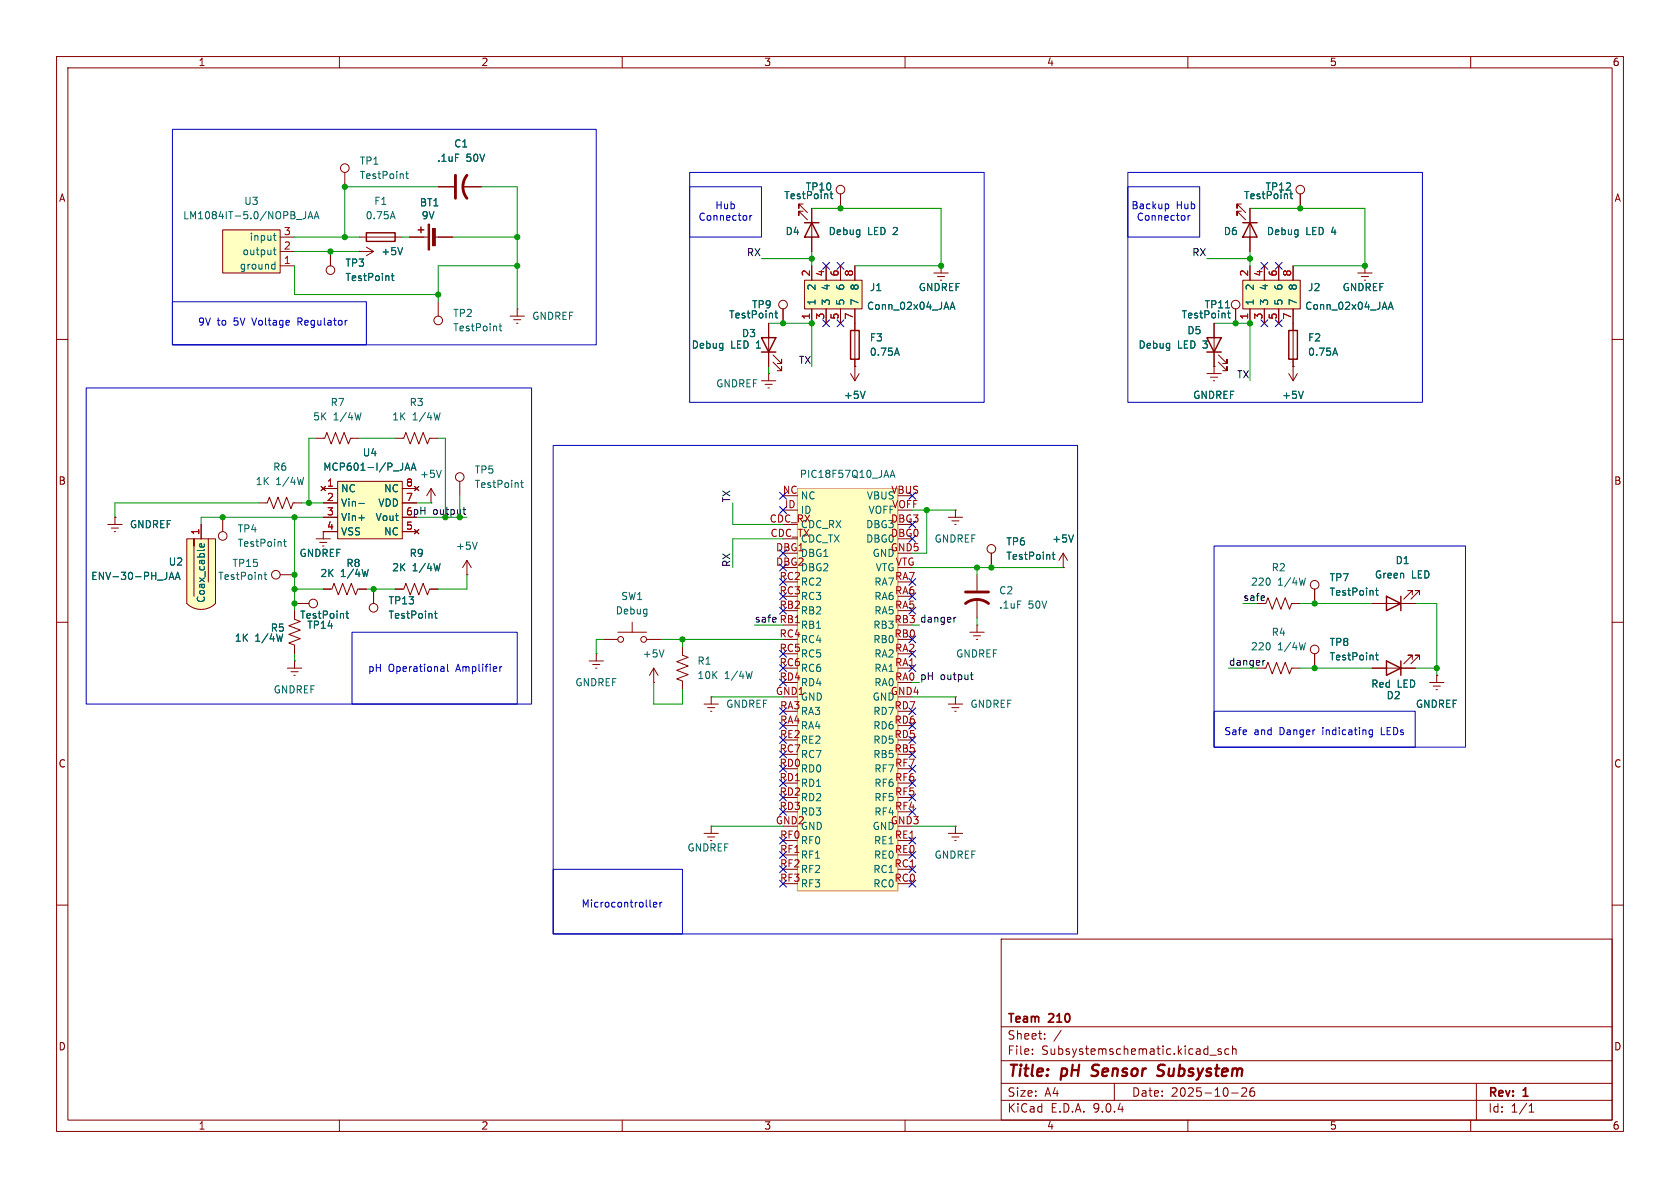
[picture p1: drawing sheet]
<svg xmlns="http://www.w3.org/2000/svg" width="297mm" height="210mm" viewBox="0 0 297 210" stroke-linecap="round" stroke-linejoin="round" font-family="sans-serif">
<g fill="none" stroke="#840000" stroke-width=".18">
<path d="M10 10h277v190h-277zM12 12h273v186h-273zM60 10v2M110 10v2M160 10v2M210 10v2M260 10v2M151.1 57.2v7.6M214.6 57.2v7.6M228.6 57.2v10.1M10 60h2M215.4 64l1.5 1.5v-.7v.7h-.7"/>
<path d="M215.4 62.7l1.5 1.6v-.8v.8h-.7M227.8 66l.8 1.3M228.6 64.8h.1M229.4 66l-.8 1.3M285 60h2M10 110h2M106.7 113h2.5M109.2 111.8h5.1M111.8 110v1.8M114.3 113h2.5M115.6 118.1l-.8 1.3M115.6 118.1l.7 1.3"/>
<path d="M115.6 118.1v2.6M222.2 118.1h1.6l.4-1 .7 2 .8-2 .7 2 .8-2 .8 2 .3-1h1.6M232.4 104.1v2.6M254 119.4h.1M254 119.4v1.3M285 110h2M115.6 120.7h.1M252.7 120.7h2.6M253.4 121.3h1.2M253.9 121.9h.2M10 160h2M177 166h108v32h-108z"/>
<path d="M285 160h2M60 198v2M110 198v2M160 198v2M177 194.5h108M177 191.5h108M177 187.5h108M177 181.5h108M182.5 186.3v.1M182.5 185.5v.1M184.7 183.6v.1M184.7 182.8v.1"/>
<path d="M187.6 182.1l-1.3 2M197 191.5v3M210 198v2M213.9 186.5h1.1M215.9 185.5l-.4-.1-.2 .2 .1 .2 .5 .2v.3h-.6M217.2 185.5l-.4-.1-.3 .3v.4l.2 .2h.5M217.7 193.2h1.2M217.9 185.5l.2-.1 .4 .1v.9M217.9 184.9v1.5M220.3 192.4v.5l-.8 .9h.9M221.2 192.4a1.17 1.17 0 0 0-.1 1.3h.6l.1-.5-.3-.3h-.4l-.1 .3M260 198v2"/>
<path d="M261 191.5v6.5M270.3 196.6h.9M270.3 195.5l.4-.4v1.5"/>
<circle cx="109.7" cy="113" r=".51"/>
<circle cx="113.8" cy="113" r=".51"/>
<circle cx="232.4" cy="103.4" r=".76"/>
</g>
<path d="M192.9 190.1l.3 .1M193.2 188.4l-.1 .2 .1 .4M205.6 190a.85 .85 0 0 1-1 .1M205.6 188.2l-.6 .1a.46 .46 0 0 0-.3 .5 .46 .46 0 0 0 .4 .4l.5 .2" fill="none" stroke="#840000" stroke-width=".4"/>
<path d="M158.6 61.5l.4 1.3M230.4 69.2l-.4 1.2M236 61.5l.5 1.3M117.4 114.9l-.4 1.2M230.8 113.6l-.3 1.3M243.2 104.4h.4M243.3 104v1l.3 .2" fill="none" stroke="#006464" stroke-width=".18"/>
<path d="M150.4 58.4h1.5v5.1h-1.5zM213.4 59.7h2.5l-1.3 2.5zM227.8 58.4h1.6v5.1h-1.6zM213.4 62.2h2.5" fill="none" stroke="#840000" stroke-width=".25"/>
<path d="M141 86.4h17.7v71.1h-17.7z" fill="#ffffc2"/>
<path d="M141 86.4h17.7v71.1h-17.7z" fill="none" stroke="#ffa036" stroke-width=".18"/>
<path d="M150.4 66l.7 1.3M151.1 64.8h.1M151.1 64.8v2.5M151.9 66l-.8 1.3M138.4 90.2h2.6M167.6 147.3h2.6M168.3 148h1.2M168.8 148.6h.2M168.9 146.1h.1M168.9 146.1v1.2" fill="none" stroke="#840000" stroke-width=".18"/>
<path d="M152.9 69.2l-.4 1.2M157.4 84.4l.4-1.3 .4 1.3M157.5 84h.6" fill="none" stroke="#006464" stroke-width=".18"/>
<path d="M142.2 49.5h10.2v5.1h-10.2z" fill="#ffffc2"/>
<g fill="none" stroke="#840000" stroke-width=".18">
<path d="M61 30.5v2.5M142 36.1h-.8v.7v-.7l1.5 1.5M142 37.3h-.8v.8v-.8l1.5 1.6M143.5 36.8v7.7M148.6 34.3v2.5M63.5 44.5h.1M63.5 44.5h2.5M64.8 43.7l1.2 .8M66 44.5l-1.2 .7M142.2 49.5h10.2v5.1h-10.2zM143.5 47v2.5M143.5 54.6v2.6"/>
<path d="M146 47v2.5M146 54.6v2.6M148.6 47v2.5M148.6 54.6v2.6M151.1 47v2.5M151.1 54.6v2.6M165.1 48.3h2.5M165.7 48.9h1.3M166.2 49.5h.3M166.4 47h.1M166.4 47v1.3M218.4 54.6v2.6"/>
<path d="M82.5 99.1l-.7 1.2M82.5 99.1l.8 1.2M82.5 99.1v2.5M82.5 101.6h.1M120.6 114.3v1.5l1.1 .4-2.1 .8 2.1 .7-2.1 .8 2.1 .8-2.1 .7 1 .4v1.5M171.4 111.8h2.6M172.1 112.4h1.3M172.6 113h.2M172.7 110.5h.1M172.7 101.6v2.8M172.7 105.9v3.3M172.7 110.5v1.3"/>
<path d="M124.5 124.5h2.5M125.1 125.1h1.3M125.6 125.7h.3M125.7 123.2h.1M125.7 123.2v1.3M124.5 147.3h2.5M125.1 148h1.3M125.6 148.6h.3M125.7 146.1h.1M125.7 146.1v1.2"/>
<circle cx="61" cy="29.7" r=".76"/>
<circle cx="148.6" cy="33.5" r=".76"/>
<circle cx="218.4" cy="53.8" r=".76"/>
</g>
<path d="M71.7 30.7h.5M71.9 30.3v1.1l.3 .2M146.8 34.3h.4M146.9 33.9v1l.3 .2M71.2 43.8l-.5 1.2M168 54.7l.4-1.3 .4 1.3M168.1 54.3h.6M216.7 54.4h.7M217 55.4h.5M217.2 54.9v1.1l.3 .2M84.4 95.8l-.5 1.3M133 118.7l-.3 1.3" fill="none" stroke="#006464" stroke-width=".18"/>
<path d="M142.2 39.4h2.6M143.5 39.4l1.3 2.5h-2.6z" fill="none" stroke="#840000" stroke-width=".25"/>
<path d="M170.7 106.7a3.3 3.3 0 0 1 4.1 0M170.7 104.6h4.1" fill="none" stroke="#840000" stroke-width=".51"/>
<path d="M39.4 40.6h10.1v7.7h-10.1z" fill="#ffffc2"/>
<g fill="none" stroke="#840000" stroke-width=".18">
<path d="M77.5 33h2.8M81.8 33h3.3M39.4 40.6h10.1v7.7h-10.1zM49.5 41.9h2.6M49.5 44.5h2.6M49.5 47h2.6M58.4 44.5v2.5M63.5 41.9h7.6M72.4 41.9h3.3M76.7 41.9h3.3M77.5 53.3v2.6M90.2 55.9h2.5"/>
<path d="M90.8 56.5h1.3M91.3 57.2h.3M91.4 54.6h.1M91.4 54.6v1.3M135.9 57.2v7.6M138.4 54.6v2.6M55.9 77.5h1.5l.4-1 .7 2 .8-2 .8 2 .7-2 .8 2 .4-1h1.5M69.8 77.5h1.6l.4-1 .7 2 .8-2 .7 2 .8-2 .8 2 .3-1h1.6M134.6 67.3h2.6M135.3 67.9h1.2M135.8 68.6h.2M135.9 66h.1"/>
<path d="M135.9 66v1.3M136.7 64l1.5 1.5v-.7v.7h-.8M136.7 62.7l1.5 1.6v-.8v.8h-.8M76.2 88.9h.1M76.2 86.4l-.8 1.2M76.2 86.4l.8 1.2M76.2 86.4v2.5M104.1 116.8h2.6M104.8 117.5h1.2M105.3 118.1h.2M105.4 115.6h.1M105.4 115.6v1.2"/>
<circle cx="58.4" cy="47.8" r=".76"/>
<circle cx="77.5" cy="56.6" r=".76"/>
<circle cx="138.4" cy="53.8" r=".76"/>
</g>
<g fill="none" stroke="#006464" stroke-width=".18">
<path d="M54 37.4v.9a.41 .41 0 0 1-.4 .4M54.5 38.7l.4-1.3 .4 1.3M54.6 38.3h.6M55.5 38.7l.5-1.3 .4 1.3M55.7 38.3h.6M69.4 37.4l.4 1.3M48.3 46.7l.3 .1M48.3 41.6h.5M48.3 44.2h.5M48.5 41.2v1.1l.3 .2M48.5 43.8v1l.3 .2M48.6 46.3v1.3"/>
<path d="M48.6 47.5l-.3 .1M69.2 48.8h.5M69.4 48.3v1.1l.3 .2M88.2 57.6h.5M88.4 57.2v1.1l.3 .2M137 55.4h.5M137.2 54.9v1.1l.3 .2M63.8 73l-.3 1.2M77.8 73l-.3 1.2M78 83.1l-.4 1.3"/>
</g>
<path d="M64.8 41.1h5v1.6h-5zM73.9 40.6h1M74.4 40.1v1M134.6 59.7h2.6l-1.3 2.5zM134.6 62.2h2.6" fill="none" stroke="#840000" stroke-width=".25"/>
<g fill="#840000" stroke="#840000" stroke-width=".18">
<path d="M75.7 39.6h.2v4.6h-.2z"/>
<path d="M76.5 40.4h.5v3h-.5z"/>
</g>
<path d="M80.5 31v4.1M82.5 31a3.3 3.3 0 0 0 0 4.1" fill="none" stroke="#840000" stroke-width=".51"/>
<path d="M33 95.3h5.1v11.4h-5.1z" fill="#ffffc2"/>
<path d="M35.6 104.1l2.5 2.6a3.6 3.6 0 0 1-5.1 0z" fill="#ffffc2" stroke="#ffffc2" stroke-width=".18"/>
<path d="M36.8 95.3v7.6" fill="none" stroke="#ffffc2" stroke-width=".18"/>
<g fill="none" stroke="#840000" stroke-width=".18">
<path d="M213.4 66h2.5M214 66.7h1.3M214.5 67.3h.3M214.6 64.8h.1M214.6 64.8v1.2M19 92.7h2.6M19.7 93.3h1.3M20.2 94h.2M20.3 91.4h.1M20.3 91.4v1.3M33 95.3h5.1v11.4a3.6 3.6 0 0 1-5.1 0zM34.3 96.5v-1.2v10.1"/>
<path d="M35.6 92.7v2.6M36.8 95.3v7.6M39.4 91.4v2.6M45.7 88.9h1.5l.4-1 .8 2 .7-2 .8 2 .8-2 .7 2 .4-1h1.5M55.9 95.3h2.5M56.5 95.9h1.3M57 96.5h.3M57.1 94v1.3M81.3 85.1v2.5M167.6 91.4h2.6M168.3 92.1h1.2M168.8 92.7h.2"/>
<path d="M168.9 90.2h.1M168.9 90.2v1.2M175.3 97.8v2.5M188 97.8l-.8 1.3M188 97.8l.7 1.3M188 97.8v2.5M49.5 101.6h2.6M50.8 118.1h2.5M51.4 118.7h1.3M51.9 119.4h.3M52.1 108v1.5l1 .4-2 .7 2 .8-2 .7 2 .8-2 .8 1 .3v1.6M52.1 116.8h.1"/>
<path d="M52.1 116.8v1.3M52.1 106.7h2.5M57.1 104.1h1.6l.4-1 .7 2.1 .8-2.1 .7 2.1 .8-2.1 .8 2.1 .3-1.1h1.6M66 104.1v2.6M69.8 104.1h1.6l.4-1 .7 2.1 .8-2.1 .7 2.1 .8-2.1 .8 2.1 .3-1.1h1.6M188 100.3h.1M223.5 106.7h.3l.4-1 .7 2 .8-2 .7 2 .8-2 .8 2 .3-1h1.6M232.4 115.6v2.5M242.6 118.1h7.6M242.6 106.7h7.6M249.7 116.6v-.8h-.8h.8l-1.5 1.5M249.7 105.2v-.8h-.8h.8l-1.5 1.5"/>
<path d="M251 116.6v-.8h-.8h.8l-1.6 1.5M251 105.2v-.8h-.8h.8l-1.6 1.5M167.6 124.5h2.6M168.3 125.1h1.2M168.8 125.7h.2M168.9 123.2h.1M168.9 123.2v1.3"/>
<circle cx="39.4" cy="94.7" r=".76"/>
<circle cx="81.3" cy="84.3" r=".76"/>
<circle cx="175.3" cy="97" r=".76"/>
<circle cx="48.8" cy="101.6" r=".76"/>
<circle cx="55.4" cy="106.7" r=".76"/>
<circle cx="66" cy="107.4" r=".76"/>
<circle cx="232.4" cy="114.8" r=".76"/>
</g>
<g fill="none" stroke="#006464" stroke-width=".18">
<path d="M36.1 96.2v.3l-.1 .2-.6-.1v-.4l.2-.1 .1 .6M50.1 95.7h.5M50.3 95.3v1.1l.3 .2M53.7 84.4l-.3 1.3M77.8 99.6l-.3 1.3M92 85.3h.5M92.2 84.9v1.1l.3 .2M186 98h.5M186.2 97.6v1.1l.3 .2M189.8 94.6l-.4 1.2M29.9 102.4l.4-1.2 .4 1.2M30 102.1h.6"/>
<path d="M31 102.4l.4-1.2 .4 1.2M31.1 102.1h.6M46.7 101.6h.5M46.9 101.2v1.1l.3 .1M50 112.1l-.3 1.3M61.2 108.4h.4M61.3 108v1.1l.3 .2M65.1 100.7l-.3 1.2M76.8 108.4h.5M77 108v1.1l.3 .2M230.8 102.2l-.3 1.2M243.2 115.8h.4"/>
<path d="M243.3 115.4v1.1l.3 .2"/>
</g>
<path d="M245.1 116.8l2.5 1.3-2.5 1.3zM245.1 105.4l2.5 1.3-2.5 1.3zM247.6 105.4v2.6M247.6 116.8v2.6" fill="none" stroke="#840000" stroke-width=".25"/>
<path d="M59.7 85.1h11.4v10.2h-11.4z" fill="#ffffc2"/>
<g fill="none" stroke="#840000" stroke-width=".18">
<path d="M219.5 36.1h-.8v.7v-.7l1.5 1.5M219.5 37.3h-.8v.8v-.8l1.5 1.6M221 36.8v7.7M229.9 34.3v2.5M56.8 86l.7 .7M57.1 86.4h2.6M57.1 88.9h2.6M57.1 91.4h2.6M57.1 94h2.6M57.5 86l-.7 .7M59.7 85.1h11.4v10.2h-11.4zM71.1 86.4h2.6"/>
<path d="M71.1 88.9h2.6M71.1 91.4h2.6M71.1 94h2.6M73.3 86l.7 .7M73.3 93.6l.7 .8M74 86l-.7 .7M74 93.6l-.7 .8"/>
<circle cx="229.9" cy="33.5" r=".76"/>
</g>
<path d="M228 34.3h.5M228.2 33.9v1l.3 .2M63.4 89h1M63.4 91.5h1M71.6 83.1l.4-1.2 .5 1.2M71.7 82.8h.6M72.7 83.1l.4-1.2 .4 1.2M72.8 82.8h.6" fill="none" stroke="#006464" stroke-width=".18"/>
<path d="M219.7 39.4h2.5M221 39.4l1.2 2.5h-2.5z" fill="none" stroke="#840000" stroke-width=".25"/>
<path d="M219.7 49.5h10.2v5.1h-10.2z" fill="#ffffc2"/>
<g fill="none" stroke="#840000" stroke-width=".18">
<path d="M77.5 33h2.8M81.8 33h3.3M143.5 36.8v2.6M148.6 34.3v2.5M221 36.8v2.6M229.9 34.3v2.5M58.4 44.5v2.5M63.5 44.5h.1M72.4 41.9h2.5M77.5 41.9h2.5M135.9 57.2v2.5M138.4 54.6v2.6"/>
<path d="M143.5 41.9v2.6M143.5 47v2.5M143.5 54.6v2.6M146 47v2.5M146 54.6v2.6M148.6 47v2.5M148.6 54.6v2.6M151.1 47v2.5M151.1 54.6v3.8M166.4 47h.1M214.6 57.2v2.5M218.4 54.6v2.6"/>
<path d="M219.7 49.5h10.2v5.1h-10.2zM221 41.9v2.6M221 47v2.5M221 54.6v2.6M223.5 47v2.5M223.5 54.6v2.6M226.1 47v2.5M226.1 54.6v2.6M228.6 47v2.5M228.6 54.6v3.8M240 48.3h2.6M240.7 48.9h1.2"/>
<path d="M241.2 49.5h.2M241.3 47h.1M241.3 47v1.3M135.9 62.2v2.6M151.1 64.8h.1M151.1 63.5v1.3M214.6 64.8h.1M214.6 62.2v2.6M228.6 64.8h.1M228.6 63.5v1.3M20.3 91.4h.1M35.6 92.7v2.6"/>
<path d="M56.8 86l.7 .7M57.1 86.4h2.6M57.1 88.9h2.6M57.1 91.4h2.6M57.1 94h2.6M57.5 86l-.7 .7M71.1 86.4h2.6M71.1 88.9h2.6M71.1 91.4h2.6M71.1 94h2.6M73.3 86l.7 .7M73.3 93.6l.7 .8"/>
<path d="M74 86l-.7 .7M74 93.6l-.7 .8M175.3 97.8v2.5M52.1 106.7h2.5M52.1 108v1.2M52.1 114.3v1.3M57.1 104.1h1.3M63.5 104.1h1.3M66 104.1v2.6M69.8 104.1h1.3M76.2 104.1h1.3M188 100.3h.1"/>
<path d="M232.4 104.1v2.6M232.4 115.6v2.5M242.6 106.7h2.5M242.6 118.1h2.5M247.6 106.7h2.6M247.6 118.1h2.6M254 119.4h.1"/>
</g>
<g fill="none" stroke="#006464" stroke-width=".18">
<path d="M146.8 34.3h.4M146.9 33.9v1l.3 .2M228 34.3h.5M228.2 33.9v1l.3 .2M69.2 48.8h.5M69.4 48.3v1.1l.3 .2M71.2 43.8l-.5 1.2M137 55.4h.5M137.2 54.9v1.1l.3 .2M168 54.7l.4-1.3 .4 1.3M168.1 54.3h.6M216.7 54.4h.7"/>
<path d="M217 55.4h.5M217.2 54.9v1.1l.3 .2M245.4 54.7l.5-1.3 .4 1.3M245.6 54.3h.6M152.9 69.2l-.4 1.2M158.6 61.5l.4 1.3M230.4 69.2l-.4 1.2M236 61.5l.5 1.3M36.1 96.2v.3l-.1 .2-.6-.1v-.4l.2-.1 .1 .6M63.4 89h1M63.4 91.5h1M71.6 83.1l.4-1.2 .5 1.2"/>
<path d="M71.7 82.8h.6M72.7 83.1l.4-1.2 .4 1.2M72.8 82.8h.6M77.8 99.6l-.3 1.3M186 98h.5M186.2 97.6v1.1l.3 .2M189.8 94.6l-.4 1.2M29.9 102.4l.4-1.2 .4 1.2M30 102.1h.6M31 102.4l.4-1.2 .4 1.2M31.1 102.1h.6M50 112.1l-.3 1.3"/>
<path d="M61.2 108.4h.4M61.3 108v1.1l.3 .2M65.1 100.7l-.3 1.2M76.8 108.4h.5M77 108v1.1l.3 .2M243.2 115.8h.4M243.2 104.4h.4M243.3 104v1l.3 .2M243.3 115.4v1.1l.3 .2"/>
</g>
<path d="M81.8 90.1h.5M82 89.7v1l.3 .2M169 109.1l-.4 .3M171.5 119.3h.5M171.7 118.9v1.1l.3 .1M223.6 116.8l-.3 .2" fill="none" stroke="#0f0f0f" stroke-width=".18"/>
<g fill="none" stroke="#009600" stroke-width=".18">
<path d="M77.5 33h-16.5v8.9M85.1 33h6.3v21.6M143.5 36.8h22.9v10.2h-15.3M221 36.8h20.3v10.2h-12.7M52.1 41.9h11.4M52.1 47v5.1h25.4M52.1 44.5h11.4M71.1 41.9h1.3M80 41.9h11.4M91.4 47h-13.9v6.3M134.6 45.7h8.9M135.9 57.2h7.6v7.6"/>
<path d="M143.5 44.5v2.5M213.4 45.7h7.6M214.6 57.2h6.4v10.1M221 44.5v2.5M55.9 77.5h-1.3v11.4M63.5 77.5h6.3M77.5 77.5h1.2v13.9h-5M135.9 64.8v1.2M45.7 88.9h-25.4v2.5M52.1 91.4v16.6M53.3 88.9h3.8M57.1 91.4h-21.5v1.3"/>
<path d="M73.7 88.9h2.5M81.3 87.6v3.8h1.2M129.5 88.9v3.8h8.9M138.4 95.3h-8.9v5M161.3 90.2h7.6M163.8 90.2v7.6h-2.5M52.1 115.6v1.2M52.1 104.1h5M64.8 104.1h5M82.5 101.6v2.5h-5M106.7 113h-1.3v2.6M116.8 113h21.6"/>
<path d="M120.6 113v1.3M133.3 110.5h5.1M161.3 100.3h26.7M172.7 100.3v1.3M172.7 109.2v1.3M217.2 118.1h5M229.9 106.7h12.7M229.9 118.1h12.7M250.2 106.7h3.8v12.7M250.2 118.1h3.8M115.6 120.7v3.8h5v-2.6M125.7 123.2h12.7"/>
<path d="M161.3 123.2h7.6M125.7 146.1h12.7M161.3 146.1h7.6"/>
</g>
<g fill="none" stroke="#000084" stroke-width=".18">
<path d="M145.4 46.4l1.3 1.2M145.4 56.5l1.3 1.3M146.7 46.4l-1.3 1.2M146.7 56.5l-1.3 1.3M148 46.4l1.2 1.2M148 56.5l1.2 1.3M149.2 46.4l-1.2 1.2M149.2 56.5l-1.2 1.3M222.9 46.4l1.2 1.2M222.9 56.5l1.2 1.3M224.1 46.4l-1.2 1.2M224.1 56.5l-1.2 1.3"/>
<path d="M225.5 46.4l1.2 1.2M225.5 56.5l1.2 1.3M226.7 46.4l-1.2 1.2M226.7 56.5l-1.2 1.3M137.8 87l1.2 1.2M137.8 97.2l1.2 1.2M137.8 89.6l1.2 1.2M137.8 99.7l1.2 1.2M139 87l-1.2 1.2M139 97.2l-1.2 1.2M139 89.6l-1.2 1.2M139 99.7l-1.2 1.2"/>
<path d="M160.7 94.6l1.2 1.3M160.7 87l1.2 1.2M160.7 92.1l1.2 1.2M161.9 94.6l-1.2 1.3M161.9 92.1l-1.2 1.2M161.9 87l-1.2 1.2M137.8 104.8l1.2 1.2M137.8 102.3l1.2 1.2M137.8 117.5l1.2 1.2M137.8 115l1.2 1.2M137.8 107.3l1.2 1.3M139 104.8l-1.2 1.2"/>
<path d="M139 102.3l-1.2 1.2M139 117.5l-1.2 1.2M139 115l-1.2 1.2M139 107.3l-1.2 1.3M160.7 104.8l1.2 1.2M160.7 107.3l1.2 1.3M160.7 117.5l1.2 1.2M160.7 115l1.2 1.2M160.7 112.4l1.2 1.2M160.7 102.3l1.2 1.2M161.9 102.3l-1.2 1.2M161.9 112.4l-1.2 1.2"/>
<path d="M161.9 104.8l-1.2 1.2M161.9 107.3l-1.2 1.3M161.9 117.5l-1.2 1.2M161.9 115l-1.2 1.2M137.8 125.1l1.2 1.2M137.8 135.3l1.2 1.2M137.8 120l1.2 1.3M137.8 130.2l1.2 1.2M137.8 132.7l1.2 1.3M137.8 127.7l1.2 1.2M137.8 137.8l1.2 1.2M139 125.1l-1.2 1.2"/>
<path d="M139 135.3l-1.2 1.2M139 120l-1.2 1.3M139 127.7l-1.2 1.2M139 130.2l-1.2 1.2M139 132.7l-1.2 1.3M139 137.8l-1.2 1.2M160.7 130.2l1.2 1.2M160.7 127.7l1.2 1.2M160.7 135.3l1.2 1.2M160.7 132.7l1.2 1.3M160.7 125.1l1.2 1.2M160.7 137.8l1.2 1.2"/>
<path d="M161.9 127.7l-1.2 1.2M161.9 132.7l-1.2 1.3M161.9 130.2l-1.2 1.2M161.9 135.3l-1.2 1.2M161.9 125.1l-1.2 1.2M161.9 137.8l-1.2 1.2M137.8 150.5l1.2 1.2M137.8 155.6l1.2 1.2M137.8 142.9l1.2 1.2M137.8 153.1l1.2 1.2M137.8 140.4l1.2 1.2M137.8 148l1.2 1.2"/>
<path d="M139 150.5l-1.2 1.2M139 155.6l-1.2 1.2M139 142.9l-1.2 1.2M139 153.1l-1.2 1.2M139 140.4l-1.2 1.2M139 148l-1.2 1.2M160.7 155.6l1.2 1.2M160.7 142.9l1.2 1.2M160.7 148l1.2 1.2M160.7 153.1l1.2 1.2M160.7 150.5l1.2 1.2M160.7 140.4l1.2 1.2"/>
<path d="M161.9 155.6l-1.2 1.2M161.9 142.9l-1.2 1.2M161.9 148l-1.2 1.2M161.9 153.1l-1.2 1.2M161.9 150.5l-1.2 1.2M161.9 140.4l-1.2 1.2"/>
</g>
<g fill="none" stroke="#0000c2" stroke-width=".18">
<path d="M30.5 22.9h74.9v38.1h-74.9zM121.9 30.5h52.1v40.6h-52.1zM121.9 33h12.7v8.9h-12.7zM132.6 38.1v.8M132.9 38.1l-.3 .2M199.4 30.5h52.1v40.6h-52.1zM199.4 33h12.7v8.9h-12.7zM206.1 36.1h.4l.1 .2v.5l-.5 .1M210 38.1v.8M210.4 38.1l-.4 .2M30.5 53.3h34.3v7.7h-34.3zM61.3 56.6h.1"/>
<path d="M15.2 68.6h78.8v55.9h-78.8zM97.8 78.7h92.7v86.4h-92.7zM214.6 96.5h44.5v35.6h-44.5zM62.2 111.8h29.2v12.7h-29.2zM78.1 117.8l.3 .1 .1 .8M78.5 118.6l-.4 .1M78.5 118.1l-.4 .1M79.1 117.4v1.1l.2 .2M88.4 117.8v.9M88.7 117.8l-.3 .3M214.6 125.7h35.6v6.4h-35.6zM242 129.6l.3 .3 .3-.1"/>
<path d="M242.6 129v1.1l-.2 .2-.3-.1M242.6 129.1l-.3-.1-.3 .3M97.8 153.7h22.8v11.4h-22.8zM115.5 159.9l.6-.1v-.2l-.4-.1-.2 .2 .1 .6h.5M116.7 159.5v.8M117 159.5l-.3 .2M114.9 160.2l.2 .1"/>
</g>
<g fill="#009600" stroke="#009600" stroke-width=".18">
<circle cx="166.4" cy="47" r=".46"/>
<circle cx="143.5" cy="57.2" r=".46"/>
<circle cx="148.6" cy="36.8" r=".46"/>
<circle cx="143.5" cy="45.7" r=".46"/>
<circle cx="218.4" cy="57.2" r=".46"/>
<circle cx="221" cy="57.2" r=".46"/>
<circle cx="229.9" cy="36.8" r=".46"/>
<circle cx="241.3" cy="47" r=".46"/>
<circle cx="221" cy="45.7" r=".46"/>
<circle cx="254" cy="118.1" r=".46"/>
<circle cx="175.3" cy="100.3" r=".46"/>
<circle cx="163.8" cy="90.2" r=".46"/>
<circle cx="172.7" cy="100.3" r=".46"/>
<circle cx="232.4" cy="118.1" r=".46"/>
<circle cx="232.4" cy="106.7" r=".46"/>
<circle cx="120.6" cy="113" r=".46"/>
<circle cx="39.4" cy="91.4" r=".46"/>
<circle cx="52.1" cy="101.6" r=".46"/>
<circle cx="52.1" cy="91.4" r=".46"/>
<circle cx="52.1" cy="104.1" r=".46"/>
<circle cx="54.6" cy="88.9" r=".46"/>
<circle cx="52.1" cy="106.7" r=".46"/>
<circle cx="66" cy="104.1" r=".46"/>
<circle cx="58.4" cy="44.5" r=".46"/>
<circle cx="61" cy="41.9" r=".46"/>
<circle cx="61" cy="33" r=".46"/>
<circle cx="91.4" cy="47" r=".46"/>
<circle cx="77.5" cy="52.1" r=".46"/>
<circle cx="91.4" cy="41.9" r=".46"/>
<circle cx="138.4" cy="57.2" r=".46"/>
</g>
<g font-size="2.8" fill="#840000">
<text x="178" y="190.9">Title:</text>
<text x="187.7" y="190.9">pH</text>
<text x="193.9" y="190.9">Sensor</text>
<text x="206.3" y="190.9">Subsystem</text>
</g>
<g font-size="2.1" fill="#840000">
<text x="178" y="184">Sheet:</text>
<text x="178" y="181.2">Team</text>
<text x="185.5" y="181.2">210</text>
<text x="178" y="186.7">File:</text>
<text x="184.1" y="186.7">Subsystemschematic.kicad_sch</text>
<text x="178" y="196.9">KiCad</text>
<text x="178" y="194.1">Size:</text>
<text x="184.7" y="194.1">A4</text>
<text x="185.7" y="196.9">E.D.A.</text>
<text x="193.3" y="196.9">9.0.4</text>
<text x="200" y="194.1">Date:</text>
<text x="207" y="194.1">2025-10-26</text>
<text x="263" y="194.3">Rev:</text>
<text x="263" y="196.9">Id:</text>
<text x="267.1" y="196.9">1/1</text>
<text x="269.4" y="194.3">1</text>
</g>
<g font-size="1.8" fill="#840000">
<text x="35" y="11.9">1</text>
<text x="85" y="11.9">2</text>
<text x="135" y="11.9">3</text>
<text x="185" y="11.9">4</text>
<text x="235" y="11.9">5</text>
<text x="285" y="11.9">6</text>
<text x="10.3" y="35.9">A</text>
<text x="285.3" y="35.9">A</text>
<text x="10.3" y="85.9">B</text>
<text x="285.3" y="85.9">B</text>
<text x="57.7" y="93.7">4</text>
<text x="10.3" y="135.9">C</text>
<text x="285.3" y="135.9">C</text>
<text x="10.3" y="185.9">D</text>
<text x="285.3" y="185.9">D</text>
<text x="35" y="199.9">1</text>
<text x="85" y="199.9">2</text>
<text x="135" y="199.9">3</text>
<text x="185" y="199.9">4</text>
<text x="235" y="199.9">5</text>
<text x="285" y="199.9">6</text>
</g>
<g font-size="1.8" fill="#006464">
<text x="63.5" y="29.3">TP1</text>
<text x="77.2" y="28.8">.1uF</text>
<text x="80.2" y="26.3">C1</text>
<text x="82.4" y="28.8">50V</text>
<text x="63.5" y="31.9">TestPoint</text>
<text x="138.5" y="35.4">TestPoint</text>
<text x="142.4" y="33.9">TP10</text>
<text x="219.8" y="35.4">TestPoint</text>
<text x="223.6" y="33.9">TP12</text>
<text x="32.3" y="39">LM1084IT-5.0/NOPB_JAA</text>
<text x="43.1" y="36.4">U3</text>
<text x="64.5" y="39">0.75A</text>
<text x="66.1" y="36.4">F1</text>
<text x="74.1" y="36.7">BT1</text>
<text x="74.4" y="39">9V</text>
<text x="138.8" y="41.8">D4</text>
<text x="146.4" y="41.8">Debug</text>
<text x="153.4" y="41.8">LED 2</text>
<text x="216.3" y="41.8">D6</text>
<text x="223.9" y="41.8">Debug</text>
<text x="230.8" y="41.8">LED 4</text>
<text x="42.3" y="47.9">ground</text>
<text x="42.8" y="45.3">output</text>
<text x="44" y="42.8">input</text>
<text x="61" y="47.3">TP3</text>
<text x="67.3" y="45.3">+5V</text>
<text x="61" y="49.9">TestPoint</text>
<text x="144.4" y="51.5" transform="rotate(-90 144.4 51.5)">2</text>
<text x="146.9" y="51.5" transform="rotate(-90 146.9 51.5)">4</text>
<text x="149.5" y="51.5" transform="rotate(-90 149.5 51.5)">6</text>
<text x="152" y="51.5" transform="rotate(-90 152 51.5)">8</text>
<text x="153.7" y="51.7">J1</text>
<text x="162.3" y="51.7">GNDREF</text>
<text x="221.8" y="51.5" transform="rotate(-90 221.8 51.5)">2</text>
<text x="224.4" y="51.5" transform="rotate(-90 224.4 51.5)">4</text>
<text x="226.9" y="51.5" transform="rotate(-90 226.9 51.5)">6</text>
<text x="229.5" y="51.5" transform="rotate(-90 229.5 51.5)">8</text>
<text x="231.1" y="51.7">J2</text>
<text x="237.3" y="51.7">GNDREF</text>
<text x="80" y="56.2">TP2</text>
<text x="80" y="58.8">TestPoint</text>
<text x="94" y="56.7">GNDREF</text>
<text x="128.8" y="56.5">TestPoint</text>
<text x="131.1" y="59.8">D3</text>
<text x="132.9" y="54.7">TP9</text>
<text x="144.4" y="54.1" transform="rotate(-90 144.4 54.1)">1</text>
<text x="146.9" y="54.1" transform="rotate(-90 146.9 54.1)">3</text>
<text x="149.5" y="54.1" transform="rotate(-90 149.5 54.1)">5</text>
<text x="152" y="54.1" transform="rotate(-90 152 54.1)">7</text>
<text x="153.2" y="55">Conn_02x04_JAA</text>
<text x="208.8" y="56.5">TestPoint</text>
<text x="209.8" y="59.3">D5</text>
<text x="212.9" y="54.7">TP11</text>
<text x="221.8" y="54.1" transform="rotate(-90 221.8 54.1)">1</text>
<text x="224.4" y="54.1" transform="rotate(-90 224.4 54.1)">3</text>
<text x="226.9" y="54.1" transform="rotate(-90 226.9 54.1)">5</text>
<text x="229.5" y="54.1" transform="rotate(-90 229.5 54.1)">7</text>
<text x="230.6" y="55">Conn_02x04_JAA</text>
<text x="122.2" y="61.8">Debug</text>
<text x="129.2" y="61.8">LED 1</text>
<text x="153.7" y="60.6">F3</text>
<text x="153.7" y="63.1">0.75A</text>
<text x="201.2" y="61.8">Debug</text>
<text x="208.2" y="61.8">LED 3</text>
<text x="231.1" y="60.6">F2</text>
<text x="231.1" y="63.1">0.75A</text>
<text x="58.3" y="72">R7</text>
<text x="72.3" y="72">R3</text>
<text x="126.5" y="68.7">GNDREF</text>
<text x="149.1" y="70.7">+5V</text>
<text x="210.8" y="70.7">GNDREF</text>
<text x="226.6" y="70.7">+5V</text>
<text x="55.3" y="74.5">5K</text>
<text x="58.9" y="74.5">1/4W</text>
<text x="69.2" y="74.5">1K</text>
<text x="72.9" y="74.5">1/4W</text>
<text x="48.2" y="83.4">R6</text>
<text x="57" y="83.4">MCP601-I/P_JAA</text>
<text x="64" y="80.9">U4</text>
<text x="83.8" y="83.9">TP5</text>
<text x="45.1" y="86">1K</text>
<text x="48.8" y="86">1/4W</text>
<text x="60.2" y="87.2">NC</text>
<text x="60.2" y="89.8">Vin-</text>
<text x="66.8" y="89.8">VDD</text>
<text x="67.8" y="87.2">NC</text>
<text x="74.2" y="84.7">+5V</text>
<text x="83.8" y="86.5">TestPoint</text>
<text x="141.3" y="84.7">PIC18F57Q10_JAA</text>
<text x="141.5" y="88.5">NC</text>
<text x="153.1" y="88.5">VBUS</text>
<text x="22.9" y="93.6">GNDREF</text>
<text x="41.9" y="94.3">TP4</text>
<text x="60.2" y="92.3">Vin+</text>
<text x="60.2" y="94.8">VSS</text>
<text x="66.3" y="92.3">Vout</text>
<text x="67.8" y="94.8">NC</text>
<text x="141.5" y="93.6">CDC_RX</text>
<text x="153" y="93.6">DBG3</text>
<text x="153.4" y="91">VOFF</text>
<text x="29.7" y="100.2">U2</text>
<text x="41" y="100.4">TP15</text>
<text x="41.9" y="96.9">TestPoint</text>
<text x="52.9" y="98.7">GNDREF</text>
<text x="61.1" y="100.4">R8</text>
<text x="69.2" y="101.2">2K</text>
<text x="72.3" y="98.7">R9</text>
<text x="72.9" y="101.2">1/4W</text>
<text x="80.5" y="97.4">+5V</text>
<text x="141.5" y="96.1">CDC_TX</text>
<text x="154.7" y="101.2">VTG</text>
<text x="165.1" y="96.1">GNDREF</text>
<text x="177.8" y="96.6">TP6</text>
<text x="177.8" y="99.2">TestPoint</text>
<text x="185.9" y="96.1">+5V</text>
<text x="224.7" y="101.2">R2</text>
<text x="246.6" y="99.9">D1</text>
<text x="16" y="102.7">ENV-30-PH_JAA</text>
<text x="36.4" y="106.7" transform="rotate(-90 36.4 106.7)">Coax_cable</text>
<text x="38.5" y="102.7">TestPoint</text>
<text x="56.5" y="102.2">2K</text>
<text x="60.2" y="102.2">1/4W</text>
<text x="68.6" y="107">TP13</text>
<text x="109.7" y="106.3">SW1</text>
<text x="154.5" y="103.7">RA7</text>
<text x="154.5" y="106.3">RA6</text>
<text x="176.5" y="105.3">C2</text>
<text x="176.5" y="107.8">.1uF</text>
<text x="181.8" y="107.8">50V</text>
<text x="221.1" y="103.7">220</text>
<text x="225.9" y="103.7">1/4W</text>
<text x="235" y="103">TP7</text>
<text x="235" y="105.5">TestPoint</text>
<text x="243" y="102.5">Green</text>
<text x="249.5" y="102.5">LED</text>
<text x="41.4" y="113.6">1K</text>
<text x="45.1" y="113.6">1/4W</text>
<text x="47.8" y="111.9">R5</text>
<text x="52.9" y="109.6">TestPoint</text>
<text x="54.2" y="111.4">TP14</text>
<text x="68.6" y="109.6">TestPoint</text>
<text x="108.8" y="108.8">Debug</text>
<text x="141.5" y="108.8">RB2</text>
<text x="141.5" y="111.4">RB1</text>
<text x="141.5" y="113.9">RC4</text>
<text x="154.3" y="111.4">RB3</text>
<text x="154.3" y="113.9">RB0</text>
<text x="154.5" y="108.8">RA5</text>
<text x="224.7" y="112.6">R4</text>
<text x="113.5" y="116.4">+5V</text>
<text x="123.2" y="117.7">R1</text>
<text x="141.5" y="119">RC6</text>
<text x="154.5" y="116.4">RA2</text>
<text x="154.5" y="119">RA1</text>
<text x="168.9" y="116.4">GNDREF</text>
<text x="221.1" y="115.2">220</text>
<text x="225.9" y="115.2">1/4W</text>
<text x="235" y="114.4">TP8</text>
<text x="235" y="116.9">TestPoint</text>
<text x="48.3" y="122.8">GNDREF</text>
<text x="101.6" y="121.5">GNDREF</text>
<text x="123.2" y="120.2">10K</text>
<text x="128.1" y="120.2">1/4W</text>
<text x="128.3" y="125.3">GNDREF</text>
<text x="171.5" y="125.3">GNDREF</text>
<text x="242.3" y="121.8">Red</text>
<text x="245" y="123.8">D2</text>
<text x="247" y="121.8">LED</text>
<text x="250.2" y="125.3">GNDREF</text>
<text x="141.5" y="126.6">RA3</text>
<text x="141.5" y="129.1">RA4</text>
<text x="141.5" y="131.7">RE2</text>
<text x="154.3" y="126.6">RD7</text>
<text x="154.3" y="129.1">RD6</text>
<text x="154.3" y="131.7">RD5</text>
<text x="141.5" y="134.2">RC7</text>
<text x="141.5" y="136.8">RD0</text>
<text x="154.3" y="134.2">RB5</text>
<text x="154.5" y="136.8">RF7</text>
<text x="154.5" y="139.3">RF6</text>
<text x="154.5" y="141.8">RF5</text>
<text x="154.4" y="149.5">RE1</text>
<text x="121.4" y="150.7">GNDREF</text>
<text x="154.3" y="154.5">RC1</text>
<text x="154.4" y="152">RE0</text>
<text x="165.1" y="152">GNDREF</text>
<text x="141.5" y="157.1">RF3</text>
<text x="154.3" y="157.1">RC0</text>
</g>
<g font-size="1.8" fill="#a90000">
<text x="50.1" y="41.7">3</text>
<text x="50.1" y="44.2">2</text>
<text x="50.1" y="46.7">1</text>
<text x="143.3" y="49" transform="rotate(-90 143.3 49)">2</text>
<text x="145.8" y="49" transform="rotate(-90 145.8 49)">4</text>
<text x="148.3" y="49" transform="rotate(-90 148.3 49)">6</text>
<text x="150.9" y="49" transform="rotate(-90 150.9 49)">8</text>
<text x="220.7" y="49" transform="rotate(-90 220.7 49)">2</text>
<text x="223.3" y="49" transform="rotate(-90 223.3 49)">4</text>
<text x="225.8" y="49" transform="rotate(-90 225.8 49)">6</text>
<text x="228.3" y="49" transform="rotate(-90 228.3 49)">8</text>
<text x="143.3" y="56.6" transform="rotate(-90 143.3 56.6)">1</text>
<text x="145.8" y="56.6" transform="rotate(-90 145.8 56.6)">3</text>
<text x="148.3" y="56.6" transform="rotate(-90 148.3 56.6)">5</text>
<text x="150.9" y="56.6" transform="rotate(-90 150.9 56.6)">7</text>
<text x="220.7" y="56.6" transform="rotate(-90 220.7 56.6)">1</text>
<text x="223.3" y="56.6" transform="rotate(-90 223.3 56.6)">3</text>
<text x="225.8" y="56.6" transform="rotate(-90 225.8 56.6)">5</text>
<text x="228.3" y="56.6" transform="rotate(-90 228.3 56.6)">7</text>
<text x="57.7" y="86.1">1</text>
<text x="57.7" y="88.6">2</text>
<text x="71.7" y="86.1">8</text>
<text x="71.7" y="88.6">7</text>
<text x="138.3" y="87.4">NC</text>
<text x="138.7" y="89.9">ID</text>
<text x="157.5" y="87.4">VBUS</text>
<text x="157.6" y="89.9">VOFF</text>
<text x="35.3" y="94.7" transform="rotate(-90 35.3 94.7)">1</text>
<text x="57.7" y="91.2">3</text>
<text x="71.7" y="93.7">5</text>
<text x="71.7" y="91.2">6</text>
<text x="136" y="92.5">CDC_RX</text>
<text x="136.1" y="95">CDC_TX</text>
<text x="141.5" y="91">ID</text>
<text x="157.4" y="92.5">DBG3</text>
<text x="157.4" y="95">DBG0</text>
<text x="137.1" y="97.5">DBG1</text>
<text x="137.1" y="100.1">DBG2</text>
<text x="141.5" y="98.7">DBG1</text>
<text x="141.5" y="101.2">DBG2</text>
<text x="153" y="96.1">DBG0</text>
<text x="154.2" y="98.7">GND</text>
<text x="157.4" y="97.5">GND5</text>
<text x="158.3" y="100.1">VTG</text>
<text x="137.7" y="102.6">RC2</text>
<text x="137.7" y="105.2">RC3</text>
<text x="137.7" y="107.7">RB2</text>
<text x="141.5" y="103.7">RC2</text>
<text x="141.5" y="106.3">RC3</text>
<text x="158.1" y="102.6">RA7</text>
<text x="158.1" y="105.2">RA6</text>
<text x="158.1" y="107.7">RA5</text>
<text x="137.7" y="112.8">RC4</text>
<text x="158" y="112.8">RB0</text>
<text x="137.7" y="115.3">RC5</text>
<text x="137.7" y="117.9">RC6</text>
<text x="141.5" y="116.4">RC5</text>
<text x="158.1" y="115.3">RA2</text>
<text x="158.1" y="117.9">RA1</text>
<text x="137.1" y="122.9">GND1</text>
<text x="137.7" y="120.4">RD4</text>
<text x="137.8" y="125.5">RA3</text>
<text x="141.5" y="121.5">RD4</text>
<text x="141.5" y="124.1">GND</text>
<text x="154.2" y="124.1">GND</text>
<text x="154.5" y="121.5">RA0</text>
<text x="157.4" y="122.9">GND4</text>
<text x="158" y="125.5">RD7</text>
<text x="137.8" y="130.6">RE2</text>
<text x="137.8" y="128">RA4</text>
<text x="158" y="128">RD6</text>
<text x="158" y="130.6">RD5</text>
<text x="137.7" y="133.1">RC7</text>
<text x="137.7" y="135.6">RD0</text>
<text x="158" y="133.1">RB5</text>
<text x="158.1" y="135.6">RF7</text>
<text x="137.7" y="138.2">RD1</text>
<text x="137.7" y="140.7">RD2</text>
<text x="137.7" y="143.3">RD3</text>
<text x="141.5" y="139.3">RD1</text>
<text x="141.5" y="141.8">RD2</text>
<text x="158.1" y="138.2">RF6</text>
<text x="158.1" y="140.7">RF5</text>
<text x="158.1" y="143.3">RF4</text>
<text x="137.1" y="145.8">GND2</text>
<text x="137.8" y="148.3">RF0</text>
<text x="141.5" y="144.4">RD3</text>
<text x="141.5" y="146.9">GND</text>
<text x="141.5" y="149.5">RF0</text>
<text x="154.2" y="146.9">GND</text>
<text x="154.5" y="144.4">RF4</text>
<text x="157.4" y="145.8">GND3</text>
<text x="158.1" y="148.3">RE1</text>
<text x="137.8" y="150.9">RF1</text>
<text x="137.8" y="153.4">RF2</text>
<text x="137.8" y="156">RF3</text>
<text x="141.5" y="152">RF1</text>
<text x="141.5" y="154.5">RF2</text>
<text x="158" y="153.4">RC1</text>
<text x="158" y="156">RC0</text>
<text x="158.1" y="150.9">RE0</text>
</g>
<g font-size="1.8" fill="#0000c2">
<text x="123.4" y="39.2">Connector</text>
<text x="126.4" y="37.2">Hub</text>
<text x="199.9" y="37.2">Backup</text>
<text x="200.9" y="39.2">Connector</text>
<text x="207.9" y="37.2">Hub</text>
<text x="34.9" y="57.8">9V</text>
<text x="38.4" y="57.8">to</text>
<text x="41.4" y="57.8">5V</text>
<text x="44.9" y="57.8">Voltage</text>
<text x="53.1" y="57.8">Regulator</text>
<text x="65" y="119">pH</text>
<text x="68.6" y="119">Operational</text>
<text x="80.7" y="119">Amplifier</text>
<text x="216.3" y="130.2">Safe</text>
<text x="221.7" y="130.2">and</text>
<text x="226.3" y="130.2">Danger</text>
<text x="234.1" y="130.2">indicating</text>
<text x="244.6" y="130.2">LEDs</text>
<text x="102.7" y="160.6">Microcontroller</text>
</g>
<g font-size="1.8" fill="#0f0f0f">
<text x="131.9" y="45.4">RX</text>
<text x="210.7" y="45.4">RX</text>
<text x="141.1" y="64.4">TX</text>
<text x="218.6" y="67">TX</text>
<text x="129.2" y="88.9" transform="rotate(-90 129.2 88.9)">TX</text>
<text x="71.7" y="91.2">6pH</text>
<text x="129.2" y="100.3" transform="rotate(-90 129.2 100.3)">RX</text>
<text x="133.3" y="110.1">safe RB1</text>
<text x="217.2" y="117.8">danger</text>
<text x="166.2" y="120.3">output</text>
</g>
<g font-size="1.8" fill="#009600">
<text x="76.5" y="91.1">output</text>
<text x="219.7" y="106.3">safe</text>
<text x="158" y="110.2">RB3 danger</text>
<text x="158.1" y="120.4">RA0 pH</text>
</g>
</svg>
